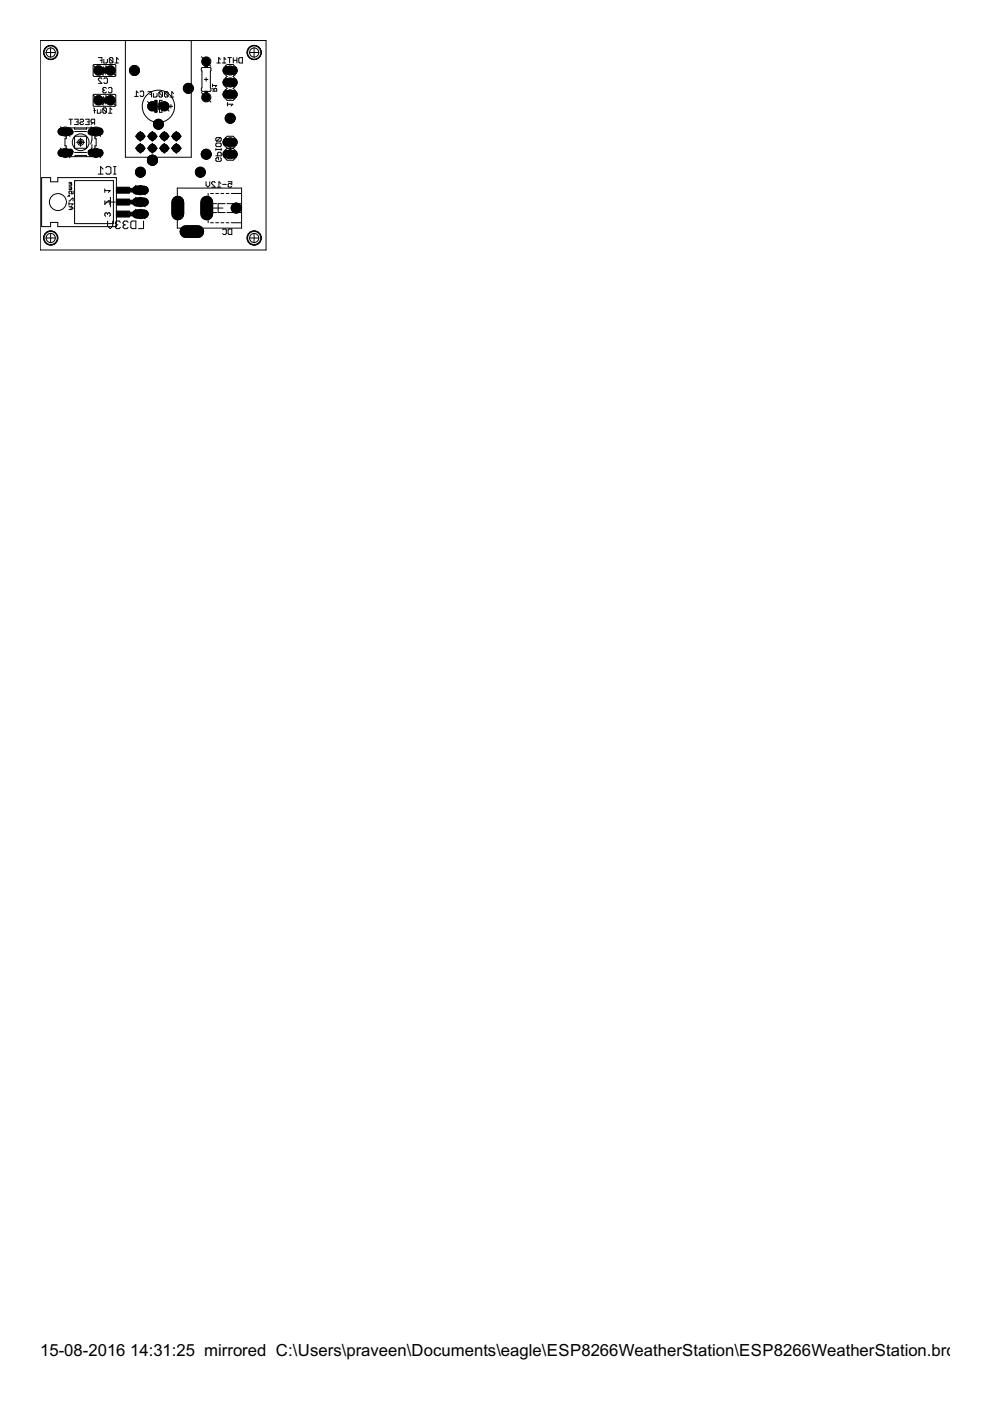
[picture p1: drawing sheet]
<svg xmlns="http://www.w3.org/2000/svg" width="210mm" height="297mm" viewBox="0 0 210 297" stroke-linecap="round" stroke-linejoin="round" font-family="sans-serif">
<g fill="none" stroke="#000" stroke-width=".21">
<path d="M8.5 8.6h47.9v44.4h-47.9zM19.8 13.7h4.7v2.4l-4.6 .1-.2-.2zM20.8 12.2h.8v1.2M20.9 14.9h2.5M21.2 12.8h.4M21.6 16.7l-.2-.2h-.4l-.2 .2v.2l.8 .8h-.8M22 19.1l-.2 .2 .2 .4h.4l.2-.2M22 19.1h.2M22 12.6v.8h.6l.2-.2v-.6M22 16.7l.2-.2h.4l.2 .2v.8l-.2 .2h-.4l-.2-.2M22.2 14.4v1.1M22.6 18.7l-.2-.2h-.4l-.2 .2 .2 .4"/>
<path d="M23 18.7l.2-.2h.3l.2 .2v.8l-.2 .2h-.3l-.2-.2M23.2 12.4v.8l.2 .2h.3l.2-.2M23.2 12.4l.2-.2h.3l.2 .2v.8M23.2 12.4l.7 .8M24.3 13.4h.8M25.1 12.6l-.4-.4v1.2M26.6 8.6v24.7h14v-24.7M29.3 19.7l-.4-.4v1.1M29.7 19.5l.2-.2h.4l.2 .2v.8l-.2 .1h-.4l-.2-.1M31.4 19.4h.7v1.2M32.5 19.8v.8h.6l.2-.2v-.6M33.7 19.6v.8l.2 .2h.4l.2-.2"/>
<path d="M33.7 19.6l.2-.2h.4l.2 .2v.8M33.7 19.6l.8 .8M34.9 19.6v.8l.2 .2h.4l.1-.2M34.9 19.6l.2-.2h.4l.1 .2v.8M34.9 19.6l.7 .8M36.8 19.8l-.4-.4v1.2M42.8 14.4l1.7-.1 .2 .2-.1 4.1 .1 .5-.1 .3h-1.7l-.2-.2zM43.3 16.8h.8M43.7 16.5v.7M45.1 19.3h.9v-.4l-.5-.2-.1 .2v.4M45.1 18.7l.3 .3M45.1 18.1h.9l-.3 .3"/>
<path d="M45.1 17.8v.6M46 13.4h.7M46.7 12.6l-.3-.4v1.2M47.1 13.4h.8M47.5 14.3l.7-.6h1.2l.7 .6v1.3l-.7 .6 .7 .6v1.3l-.7 .6 .7 .7v1.2l-.7 .7h-1.2l-.7-.7v-1.2l.7-.7-.7-.6v-1.3l.7-.6-.7-.6zM47.9 12.6l-.4-.4v1.2M48.1 17.5h1.4M48.3 12.2h.8M48.7 12.2v1.2M48.8 16.8v1.4M49.5 12.8h.7M49.5 12.2v1.2"/>
<path d="M50.2 12.2v1.2M50.6 12.4l.2-.2h.6v1.2h-.6l-.2-.2zM8.8 37.7h1.9v.8h1.6v-.8h12.4v10.3h-12.4v-.8h-1.6v.8h-1.9zM12.7 32.3h.8l-.6-.6v1.2M13.5 27.6l-.2-.2h-.4l-.2 .2v.2l.8 .8h-.8M14.5 27.1h5.1l.5 .5v1.8h.3v1.5h-.3v1.8l-.5 .5h-5.1l-.5-.5v-1.8h-.2v-1.5h.2v-1.8zM14.6 25.3h.8M14.6 39.9h.5M14.6 39.6h.5l.1 .1-.1 .2M14.6 39h.5M14.6 38.7h.5l.1 .1-.1 .2M15 25.3v1.1"/>
<path d="M15.1 39l.1 .3h-.6M15.1 39.9l.1 .3h-.6M15.8 25.3h.8v1.1h-.8M15.8 28.9h2.6v2.5h-2.6zM15.8 27.1v.3h2.6v-.3M15.8 38.3h8.2v9.1h-8.2zM15.8 32.3h2.6M15.8 27.9h2.6M15.9 33.2v-.2h2.5v.2M16.2 25.8h.4M16.2 30.2h1.7M17 25.5l.1-.2h.4l.2 .4-.2 .1h-.4l-.1 .4 .1 .2h.4l.2-.2"/>
<path d="M17.1 29.3v1.7M18.1 25.3h.8v1.1h-.8M18.5 25.8h.4M19.5 28.9v.8l-.3 .8M19.5 30.7v.7M19.7 26l-.4 .4M19.8 20.1l4.6-.1 .2 .3-.1 2.2h-4.7zM19.9 22.9l.1 .2v.9M19.9 23.4h.3M20.1 26h-.6l-.2-.2v-.3l.2-.2h.6v1.1M20.6 28.4h.7M20.6 23.2v.8h.6l.2-.2v-.6"/>
<path d="M20.8 36.9h1.1M20.9 21.3h2.5M21 32.3l-.2 .2 .2 .4h.4l.2-.2M21 32.3h.2M21.3 27.7l-.3-.4v1.1M21.6 31.9l-.2-.2h-.4l-.2 .2 .2 .4M21.8 23.1v.7l.2 .2h.4l.2-.2M21.8 23.1l.2-.2h.4l.2 .2v.7M21.8 23.1l.8 .7M21.9 35.9l-.6-.6v1.6M22.2 20.7v1.1M22.4 35.6l.3-.3h.5l.3 .3v1.1l-.3 .2h-.5l-.3-.2"/>
<path d="M23 24h.7M23.7 23.2l-.4-.3v1.1M24.1 36.9h.5M24.1 35.3h.5M24.3 35.3v1.6M28.5 20.4h.8M31.7 20h.4M31.9 22.5h3.3M33.6 21.8v1.5M33.8 21.3h.5v2.5h-.5zM35.9 22.5h.7M36 20.6h.8"/>
<path d="M36.2 22.2v.7M36.4 31.4h2M37.4 30.4v2M37.6 39.9h13.6v8.5h-13.6zM43.7 38.5v.8l.4 .4 .4-.4v-.8M45.6 38.7l-.2-.2h-.3l-.2 .2v.2l.7 .8h-.7M45.8 30.5l.2-.2h.7l.2 .2v.4l-.2 .2h-.7l-.2-.2zM45.8 33h1.1v-.5l-.2-.2h-.4l-.2 .2v.5M45.8 31.5v.4M45.8 31.7h1.1M46 39.7h.8M46.7 33.4l.2 .2v.4l-.2 .2h-.7l-.2-.2v-.4l.2-.2h.3v.4"/>
<path d="M46.7 29.2l.2 .2v.3l-.2 .2h-.7M46.7 29.2h-.7l-.2 .2v.3l.2 .2M46.7 29.2l-.7 .7M46.8 38.9l-.4-.4v1.2M46.9 31.5v.4M47.2 39.1h.8M48.2 31.4h1.2M48.2 31.4l-.7-.6v-1.3l.7-.6h1.2l.7 .6v1.3l-.7 .6M48.2 31.4l-.7 .7v1.2l.7 .7h1.2l.7-.7v-1.2l-.7-.7M48.2 22.1h1.2l-.4 .4M48.2 21.7v.8M48.4 38.5h.7v.6l-.3-.2-.4 .2v.4l.2 .2h.4l.1-.2"/>
<path d="M48.8 30.9v1.1M14.6 41.4l-.2 .3M14.6 43.2h.9l-.3 .3M14.6 43.8h.6l.3 .3-.3 .3h-.6M14.6 41.4l.2 .2zM14.6 42.9v.6M14.6 42.6l.7-.6h.2v.6M15.1 43.8v.6M15.5 40.5v.6h-.4l.1-.3-.1-.3-.5 .1 .2 .5M22.2 40.4h1.2l-.4 .4M22.2 40v.8M22.2 42.6v.7l.8-.7 .4 .2v.3l-.2 .2"/>
<path d="M22.4 42.8h2M22.8 45.3v.2M22.8 45.3l-.2-.2-.4 .2v.4l.2 .2M22.8 45.3l.2-.2 .4 .2v.4l-.2 .2M22.8 46.9v1l.6 .6 .5-.6v-1M23.4 41.8v2.1M24.7 47.7l-.2 .2v.3l.2 .3h.6l.2-.3M24.7 47.7h.3M25.5 47.1l-.2-.2h-.6l-.2 .2v.3l.2 .3M26.4 47.7l-.3 .2v.3l.3 .3h.5l.3-.3M26.4 47.7h.2M27.2 47.1l-.3-.2h-.5l-.3 .2v.3l.3 .3"/>
<path d="M27.7 47.1l.3-.2h.8v1.6h-.8l-.3-.3zM30.4 46.9v1.6h-1M44.1 41v.6M44.1 42.1v.6M44.1 43.2v.6M44.1 44.5v.6M44.1 45.5v.6M44.1 46.6v.6M44.5 43.2h1.4M44.5 45.1h1.4M44.6 41h.6M44.6 47.2h.6"/>
<path d="M45.2 44.1h2.1M45.7 41h.6M45.7 47.2h.6M46.2 43.1v2M46.3 43.2h1.4M46.3 45.1h1.4M46.8 41h.6M46.8 47.2h.6M47.2 48.7l.2-.1h.4l.2 .1v.8l-.2 .2h-.4l-.2-.2M47.9 41h.6M47.9 47.2h.6M48.1 43.2h2.9"/>
<path d="M48.1 45.1h2.9M48.4 48.7l.2-.1h.5v1.1h-.5l-.2-.2zM49 41h2.1M49 47.2h2.1"/>
<circle cx="53.9" cy="11.1" r="1.4"/>
<circle cx="17.1" cy="30.2" r="1.78"/>
<circle cx="17.1" cy="30.2" r=".64"/>
<circle cx="33.6" cy="22.5" r="3.4"/>
<circle cx="12.3" cy="42.8" r="1.8"/>
</g>
<g fill="#000" stroke="#000" stroke-width=".21">
<path d="M43.5 13.9h.5v.4h-.5zM43.5 19.4h.5v.3h-.5zM48.5 17.2h.5v.5h-.5zM48.5 19.7h.5v.6h-.5zM48.5 14.7h.5v.5h-.5zM24.7 39.7h2.8v1.3h-2.8zM27.5 39.9h.6v.8h-.6zM28.1 39.9h1.9v.8h-1.9zM32.8 21.3h.5v2.5h-.5zM48.5 29.9h.5v.5h-.5zM48.5 32.4h.5v.6h-.5zM24.7 42.2h2.8v1.3h-2.8z"/>
<path d="M24.7 44.7h2.8v1.3h-2.8zM27.5 45h.6v.8h-.6zM27.5 42.5h.6v.7h-.6zM28.1 42.5h1.9v.7h-1.9zM28.1 45h1.9v.8h-1.9z"/>
<circle cx="20.9" cy="14.9" r=".99"/>
<circle cx="23.4" cy="14.9" r=".99"/>
<circle cx="43.7" cy="13" r=".83"/>
<circle cx="20.9" cy="21.3" r=".99"/>
<circle cx="23.4" cy="21.3" r=".99"/>
<circle cx="32.3" cy="22.5" r=".99"/>
<circle cx="43.7" cy="20.6" r=".83"/>
</g>
<g fill="#000" stroke="#000" stroke-width=".21">
<path d="M14.5 31.8a.51 .51 0 0 1 .8-.1 .51 .51 0 0 1-.1 .8 .43 .43 0 0 1-.7-.1 .43 .43 0 0 1 .3-.6 .43 .43 0 0 1 .5 .4h.2a.58 .58 0 0 1-.8 .5 .58 .58 0 0 1-.2-.9z" fill-rule="evenodd"/>
<path d="M14.5 27.6a.53 .53 0 0 1 .9 .1 .53 .53 0 0 1-.5 .7 .43 .43 0 0 1-.4-.4 .43 .43 0 0 1 .4-.4 .43 .43 0 0 1 .4 .4h.2a.58 .58 0 0 1-.8 .6 .58 .58 0 0 1-.2-1z" fill-rule="evenodd"/>
<path d="M16.8 30a.33 .33 0 0 1 .4-.2 .33 .33 0 0 1 .2 .4h-.1a.17 .17 0 0 1-.3 .1 .17 .17 0 0 1 0-.3 .17 .17 0 0 1 .2 .1l.2 .1a.33 .33 0 0 1-.4 .3 .33 .33 0 0 1-.2-.5z" fill-rule="evenodd"/>
<path d="M18.8 31.9a.53 .53 0 0 1 .9 .1 .53 .53 0 0 1-.5 .7 .43 .43 0 0 1-.4-.4 .43 .43 0 0 1 .4-.4 .43 .43 0 0 1 .5 .4h.1a.58 .58 0 0 1-.8 .5 .58 .58 0 0 1-.2-.9z" fill-rule="evenodd"/>
<path d="M18.8 27.6a.53 .53 0 0 1 .9 .1 .53 .53 0 0 1-.5 .7 .43 .43 0 0 1-.4-.4 .43 .43 0 0 1 .4-.4 .43 .43 0 0 1 .5 .4h.1a.58 .58 0 0 1-.8 .6 .58 .58 0 0 1-.2-1z" fill-rule="evenodd"/>
<circle cx="10.8" cy="11.1" r="1.5"/>
<circle cx="28.5" cy="14.9" r="1.06"/>
<circle cx="39.9" cy="18.7" r="1.06"/>
<circle cx="53.9" cy="11.1" r="1.5"/>
<circle cx="29.8" cy="36.5" r="1.06"/>
<circle cx="29.8" cy="28.9" r=".8"/>
<circle cx="29.8" cy="31.4" r=".8"/>
<circle cx="32.3" cy="34" r="1.06"/>
<circle cx="32.3" cy="31.4" r=".8"/>
<circle cx="32.3" cy="28.9" r=".8"/>
<circle cx="33.6" cy="26.4" r="1.06"/>
<circle cx="34.9" cy="22.5" r=".91"/>
<circle cx="34.9" cy="28.9" r=".8"/>
<circle cx="34.9" cy="31.4" r=".8"/>
<circle cx="37.4" cy="28.9" r=".8"/>
<circle cx="37.4" cy="31.4" r=".8"/>
<circle cx="42.5" cy="36.5" r="1.06"/>
<circle cx="43.7" cy="32.7" r="1.06"/>
<circle cx="48.8" cy="25.1" r="1.06"/>
<circle cx="10.8" cy="50.5" r="1.5"/>
<circle cx="50.1" cy="44.1" r="1.06"/>
<circle cx="53.9" cy="50.5" r="1.5"/>
</g>
<path d="M43.7 13v.9M43.7 19.7v.9" fill="none" stroke="#000" stroke-width=".51"/>
<path d="M21.9 14.2v1.5M22.4 14.2v1.5M21.9 20.5v1.5M22.4 20.5v1.5" fill="none" stroke="#000" stroke-width=".25"/>
<path d="M37.7 42.9v2.5M39.4 49.1h2.5M43.8 42.9v2.5" fill="none" stroke="#000" stroke-width="2.7"/>
<path d="M48 17.5h1.6M48 14.9h1.6M13.1 27.9h1.5M13.1 32.4h1.5M19.6 27.9h1.5M19.6 32.4h1.5M48 20h1.6M48 30.2h1.6M48 32.7h1.6" fill="none" stroke="#000" stroke-width="1.7"/>
<path d="M28.9 40.3h1.7M28.9 42.8h1.7M28.9 45.4h1.7" fill="none" stroke="#000" stroke-width="1.9"/>
<circle cx="53.9" cy="11.1" r="1.4" fill="#fff" stroke="#000" stroke-width=".21"/>
<circle cx="10.8" cy="11.1" r="1.4" fill="none" stroke="#000" stroke-width=".21"/>
<circle cx="10.8" cy="11.1" r="1.4" fill="#fff" stroke="#000" stroke-width=".21"/>
<circle cx="10.8" cy="50.5" r="1.4" fill="none" stroke="#000" stroke-width=".21"/>
<circle cx="10.8" cy="50.5" r="1.4" fill="#fff" stroke="#000" stroke-width=".21"/>
<circle cx="53.9" cy="50.5" r="1.4" fill="none" stroke="#000" stroke-width=".21"/>
<circle cx="53.9" cy="50.5" r="1.4" fill="#fff" stroke="#000" stroke-width=".21"/>
<g fill="none" stroke="#000" stroke-width=".21">
<path d="M9.7 11.1h2M10.7 10.1v2M19.9 13.9l2 2.1M22.4 13.9l2 2.1M27.5 14.9l1-1 1 1-1 1.1zM28.5 13.9v1M38.9 18.7l1-1 1 1-1 1zM39.9 17.7v1M42.7 19.6l2 2.1M42.7 12l2 2.1M47.8 19l2 2M47.8 16.5l2 2"/>
<path d="M47.8 13.9l2 2.1M52.9 11.1h2M53.9 10.1v2M12.8 26.9l2 2M12.8 31.4l2 2M19.3 26.9l2 2M19.3 31.4l2 2M19.9 20.3l2 2M22.4 20.3l2 2M28.7 39.3l2.1 2M28.7 36.5l1.1-1 1 1-1 1zM28.7 28.9l1.1-1 1 1-1 1z"/>
<path d="M28.7 31.4l1.1-1 1 1-1 1zM29.8 27.9v1M29.8 30.4v1M29.8 35.5v1M31.3 21.5l2 2.1M31.3 34l1-1 1 1-1 1zM31.3 28.9l1-1 1 1-1 1zM31.3 31.4l1-1 1 1-1 1zM32.3 27.9v1M32.3 30.4v1M32.3 33v1M32.6 26.4l1-1.1 1 1.1-1 1z"/>
<path d="M33.6 25.3v1.1M33.8 21.5l2.1 2.1M33.8 28.9l1-1 1.1 1-1.1 1zM33.8 31.4l1-1 1.1 1-1.1 1zM34.8 27.9v1M34.8 30.4v1M36.4 31.4l1-1 1 1-1 1zM36.4 28.9l1-1 1 1-1 1zM37.4 27.9v1M37.4 30.4v1M41.4 36.5l1.1-1 1 1-1 1zM42.5 35.5v1"/>
<path d="M42.7 32.7l1-1 1 1-1 1zM43.7 31.7v1M47.8 29.1l2 2.1M47.8 31.7l2 2M47.8 25.1l1-1 1 1-1 1zM48.8 24.1v1M9.7 50.5h2M10.7 49.4v2.1M28.7 41.8l2.1 2.1M28.7 44.4l2.1 2M36.7 43.1l2 2v-2l-2 2zM37.2 42.5h1v3.2h-1z"/>
<path d="M39.1 48.6h3.2v1h-3.2zM39.7 48.1l2 2v-2l-2 2zM42.8 43.1l2.1 2v-2l-2.1 2zM43.3 42.5h1v3.2h-1zM49 44.1l1.1-1 1 1-1 1zM50.1 43.1v1M52.9 50.5h2M53.9 49.4v2.1"/>
<circle cx="10.8" cy="11.1" r=".97"/>
<circle cx="20.9" cy="14.9" r=".97"/>
<circle cx="23.4" cy="14.9" r=".97"/>
<circle cx="43.7" cy="13" r=".97"/>
<circle cx="48.8" cy="17.5" r=".97"/>
<circle cx="48.8" cy="14.9" r=".97"/>
<circle cx="53.9" cy="11.1" r=".97"/>
<circle cx="13.8" cy="32.4" r=".97"/>
<circle cx="13.8" cy="27.9" r=".97"/>
<circle cx="20.3" cy="32.4" r=".97"/>
<circle cx="20.3" cy="27.9" r=".97"/>
<circle cx="20.9" cy="21.3" r=".97"/>
<circle cx="23.4" cy="21.3" r=".97"/>
<circle cx="32.3" cy="22.5" r=".97"/>
<circle cx="34.9" cy="22.5" r=".97"/>
<circle cx="43.7" cy="20.6" r=".97"/>
<circle cx="48.8" cy="32.7" r=".97"/>
<circle cx="48.8" cy="30.2" r=".97"/>
<circle cx="48.8" cy="20" r=".97"/>
<circle cx="10.8" cy="50.5" r=".97"/>
<circle cx="29.8" cy="40.3" r=".97"/>
<circle cx="29.8" cy="42.8" r=".97"/>
<circle cx="29.8" cy="45.4" r=".97"/>
<circle cx="53.9" cy="50.5" r=".97"/>
</g>
<g font-size="4">
<text x="8.5" y="287.5">15-08-2016</text>
<text x="27.6" y="287.5">14:31:25 mirrored C:\Users\praveen\Documents\eagle\ESP8266WeatherStation\ESP8266WeatherStation.brd</text>
</g>
</svg>
